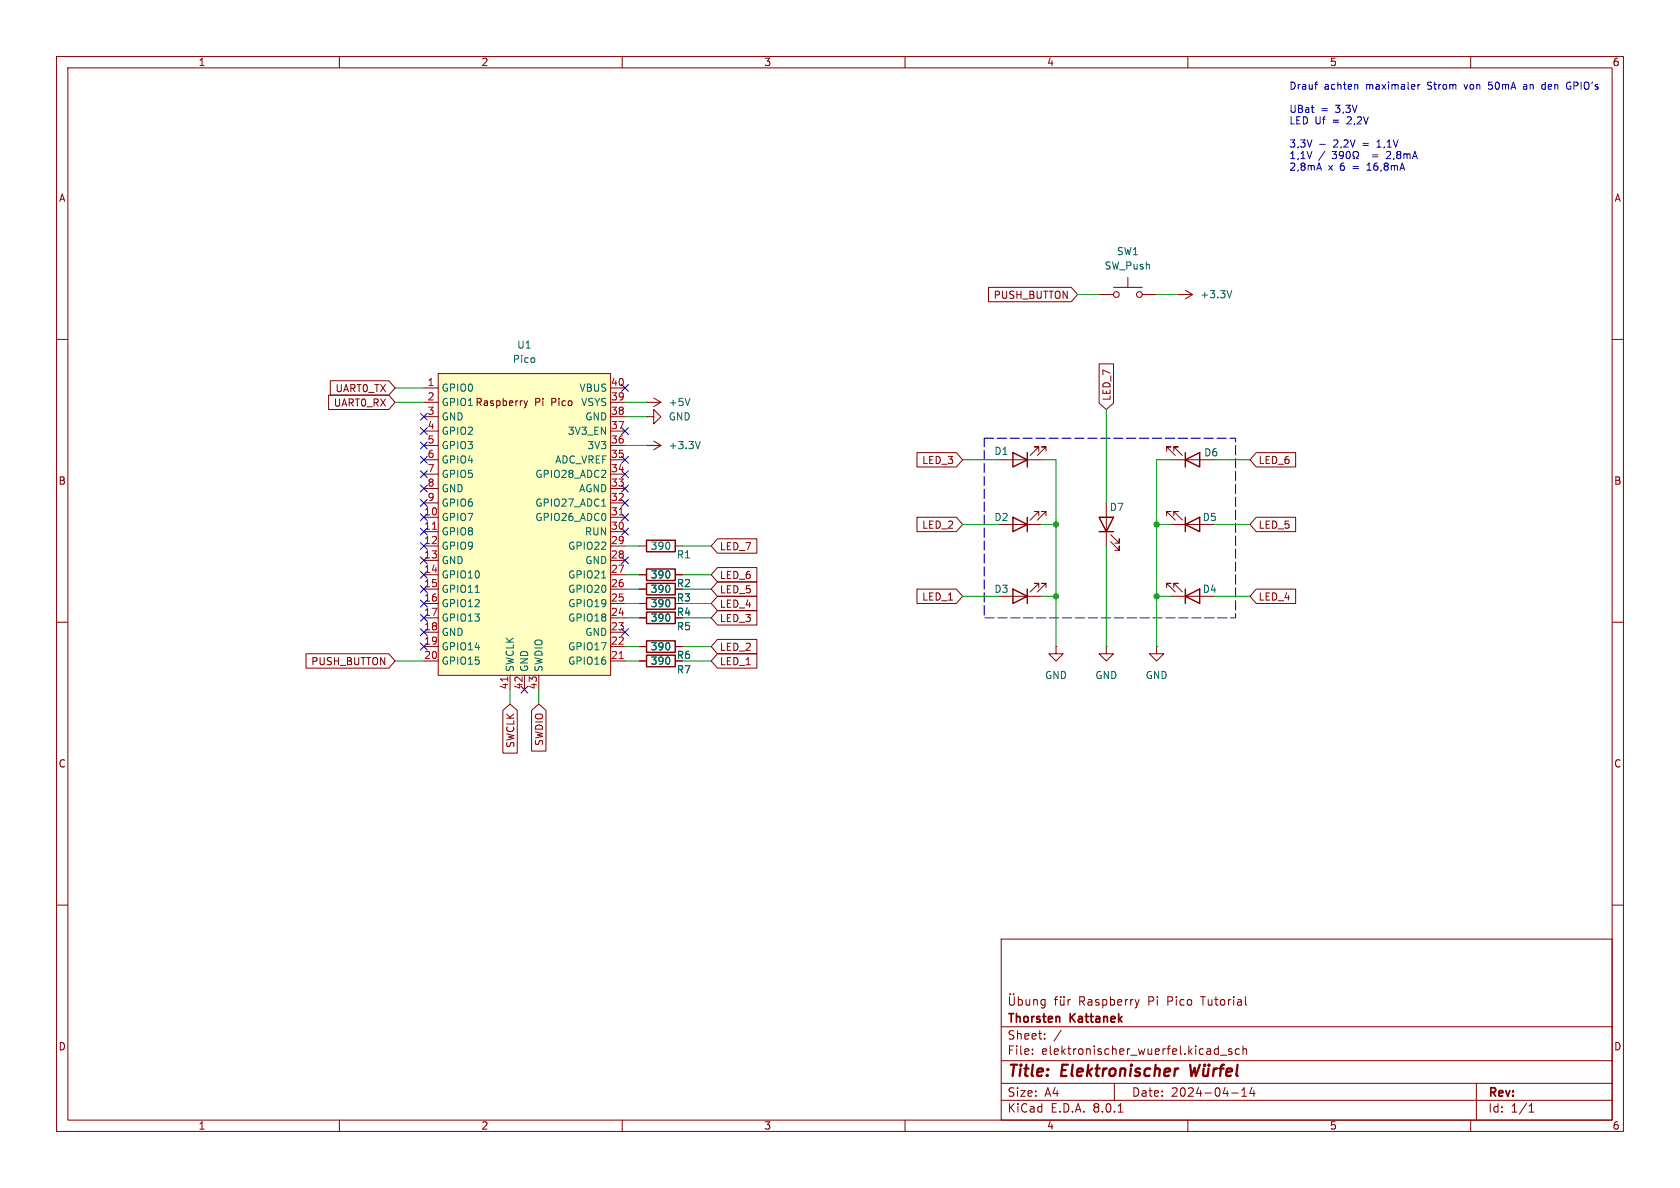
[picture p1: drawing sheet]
<svg xmlns="http://www.w3.org/2000/svg" width="297mm" height="210mm" viewBox="0 0 297 210" stroke-linecap="round" stroke-linejoin="round" font-family="sans-serif">
<g fill="none" stroke="#840000" stroke-width=".18">
<path d="M10 10h277v190h-277zM12 12h273v186h-273zM60 10v2M110 10v2M160 10v2M210 10v2M260 10v2M10 60h2M285 60h2M176.5 92.7h7.6M183.6 91.2v-.8h-.7h.7l-1.5 1.5M184.9 91.2v-.8h-.8h.8l-1.5 1.5"/>
<path d="M10 110h2M285 110h2M10 160h2M285 160h2M177 166h108v32h-108zM178.5 176.2v1.2l.2 .3 .5-.1 .1-.2v-1.2M178.6 175.7v.1M179.2 175.7v.1M180 176.8l.5-.1 .2 .3v.4l-.1 .2h-.6M180 176.2v1.5M181.4 176.7l.1 .9 .3 .1 .2-.1M182 176.7v1"/>
<path d="M182.7 176.8l.3-.1 .3 .1 .1 .9M182.7 176.7v1M184.7 176.8l-.4-.1-.3 .3v.4l.2 .2h.5M184.7 176.7v1.2l-.2 .3-.4-.1M186.4 176.7h.6M187 176.2l-.4 .2v1.3M187.5 176.7v.9l.4 .1 .2-.1M187.5 176.2v.1M188.1 176.2v.1M188.1 176.7v1M188.8 176.7v1M189.2 176.7l-.2 .1-.2 .2"/>
<path d="M201.4 176.7l-.4 1M220.2 177.6l.2 .1M60 198v2M110 198v2M160 198v2M177 194.5h108M177 191.5h108M177 187.5h108M177 181.5h108M182.5 186.3v.1M182.5 185.5v.1M184.7 183.6v.1"/>
<path d="M184.7 182.8v.1M187.6 182.1l-1.3 2M197 191.5v3M197.7 196.6h.8M210 198v2M215.7 186.5h1.2M217.7 185.5l-.3-.1-.2 .2v.2l.5 .2v.3h-.5M217.7 193.2h1.2M219.1 185.5l-.4-.1-.3 .3v.4l.1 .2h.6M219.5 193.8h.9M219.5 192.7l.5-.4v1.5M219.7 185.5l.3-.1 .3 .1 .1 .9"/>
<path d="M219.7 184.9v1.5M221.3 192.2l-.3 1.1h.9M221.7 192.8v1M260 198v2M261 191.5v6.5M270.3 196.6h.9M270.3 195.5l.4-.4v1.5"/>
</g>
<g fill="none" stroke="#840000" stroke-width=".4">
<path d="M208.1 188.9h.2M210.4 188.2l.2 2 .6-1.4 .2 1.4 .7-2M212.8 188.9l-.1 1.2a.57 .57 0 0 0 .8-.1M213 188.2l.1 .1-.1 .1M213 188.2l-.1 .1 .1 .1M213 188.2v.2M213.7 188.9l-.2 1.3M213.7 188.2v.2M213.7 188.2l.1 .1-.1 .1M213.7 188.2l-.1 .1 .1 .1M214.6 188.9l-.2 1.3M215.2 188.9l-.4 .1-.2 .3"/>
<path d="M215.6 188.9h.7M216.4 188.2l-.4 .1-.1 .2-.2 1.7M216.8 189.5l1-.1-.1-.4-.5-.1-.3 .3-.1 .9 .2 .1 .6-.1M218.8 188.2l-.2 1.7 .2 .3"/>
</g>
<path d="M179.1 91.4l2.5 1.3-2.5 1.3zM181.6 91.4v2.6" fill="none" stroke="#840000" stroke-width=".25"/>
<path d="M77.5 66h30.4v53.4h-30.4z" fill="#ffffc2"/>
<g fill="none" stroke="#840000" stroke-width=".18">
<path d="M174.7 50.8h14.7l1.1 1.3-1.1 1.2h-14.7zM194.3 52.1h2.5M196.8 50.8h5.1M199.4 49v1.8M201.9 52.1h2.6M208.3 52.1h.1M208.3 52.1h2.5M209.5 51.3l1.3 .8M210.8 52.1l-1.3 .7M58.1 69.8h10.6l1.1 1.3-1.1 1.3h-10.6zM58.4 67.3h10.3l1.1 1.3-1.1 1.3h-10.3zM74.9 68.6h2.6"/>
<path d="M74.9 71.1h2.6M74.9 73.7h2.6M74.9 78.7h2.6M74.9 76.2h2.6M77.5 66h30.4v53.4h-30.4zM92.6 70.9l.4 .8M93 71.7l-.4 .4M93.3 70.9l-.3 .8M107.9 68.6h2.6M107.9 71.1h2.6M107.9 73.7h2.6M107.9 78.7h2.6"/>
<path d="M107.9 76.2h2.6M114.3 78.7h.1M114.3 71.1h.1M114.3 73.7h1.3v-1.3l1.2 1.3-1.2 1.2v-1.2M114.3 73.7h.1M114.3 71.1h2.5M114.3 78.7h2.5M115.6 78l1.2 .7M115.6 70.4l1.2 .7M116.8 78.7l-1.2 .8M116.8 71.1l-1.2 .8M183.6 79.8v-.8h-.7h.7l-1.5 1.5"/>
<path d="M184.9 79.8v-.8h-.8h.8l-1.5 1.5M194.3 64.3h2.6v7l-1.3 1.1-1.3-1.1zM206.2 79.8v-.8h.8h-.8l1.6 1.5M207.5 79.8v-.8h.8h-.8l1.5 1.5M74.9 91.4h2.6M74.9 94h2.6M74.9 96.5h2.6M74.9 99.1h2.6M74.9 88.9h2.6M74.9 86.4h2.6M74.9 83.8h2.6M74.9 81.3h2.6"/>
<path d="M107.9 91.4h2.6M107.9 94h2.6M107.9 96.5h2.6M107.9 99.1h2.6M107.9 88.9h2.6M107.9 86.4h2.6M107.9 83.8h2.6M107.9 81.3h2.6M113 96.5h1.3M119.4 96.5h1.2M126.8 95.2h7v2.6h-7l-1.1-1.3zM162.1 80h7l1.1 1.3-1.1 1.3h-7z"/>
<path d="M162.1 91.4h7l1.1 1.3-1.1 1.3h-7zM176.5 81.3h7.6M195.6 88.9v7.6M196.3 95.8l1.6 1.5v-.8v.8h-.8M196.3 94.5l1.6 1.5v-.7v.7h-.8M206.2 91.2v-.8h.8h-.8l1.6 1.5M207 81.3h7.6M207 92.7h5.1M207.5 91.2v-.8h.8h-.8l1.5 1.5M222.1 91.4h6.9v2.6h-6.9l-1.1-1.3zM222.1 80h6.9v2.6h-6.9l-1.1-1.3zM54.1 115.6h14.6l1.1 1.2-1.1 1.3h-14.6z"/>
<path d="M74.9 101.6h2.6M74.9 104.1h2.6M74.9 106.7h2.6M74.9 109.2h2.6M74.9 111.8h2.6M74.9 114.3h2.6M74.9 116.8h2.6M90.2 119.4v2.5M92.7 119.4v2.5M95.2 119.4v2.5M107.9 101.6h2.6M107.9 104.1h2.6"/>
<path d="M107.9 106.7h2.6M107.9 109.2h2.6M107.9 111.8h2.6M107.9 114.3h2.6M107.9 116.8h2.6M113 101.6h1.3M113 104.1h1.3M113 106.7h1.3M113 109.2h1.3M113 114.3h1.3M113 116.8h1.3M119.4 101.6h1.2"/>
<path d="M119.4 114.3h1.2M126.8 105.4h7v2.6h-7l-1.1-1.3zM126.8 100.3h7v2.6h-7l-1.1-1.3zM126.8 115.6h7v2.5h-7l-1.1-1.3zM126.8 113h7v2.6h-7l-1.1-1.3zM126.8 102.9h7v2.5h-7l-1.1-1.3zM126.8 107.9h7v2.6h-7l-1.1-1.3zM162.1 104.1h7l1.1 1.3-1.1 1.3h-7zM176.5 105.4h7.6M183.6 103.9v-.8h-.7h.7l-1.5 1.5M184.9 103.9v-.8h-.8h.8l-1.5 1.5M186.7 114.3v1.3h1.3l-1.3 1.2-1.3-1.2h1.3"/>
<path d="M186.7 114.3h.1M195.6 114.3v1.3h1.2l-1.2 1.2-1.3-1.2h1.3M195.6 114.3h.1M204.5 114.3v1.3h1.2l-1.2 1.2-1.3-1.2h1.3M204.5 114.3h.1M206.2 103.9v-.8h.8h-.8l1.6 1.5M207 105.4h5.1M207.5 103.9v-.8h.8h-.8l1.5 1.5M222.1 104.1h6.9v2.6h-6.9l-1.1-1.3zM88.9 125.6l1.3-1.1 1.2 1.1v7.5h-2.5zM94 125.6l1.2-1.1 1.3 1.1v7.2h-2.5z"/>
<circle cx="197.4" cy="52.1" r=".51"/>
<circle cx="201.4" cy="52.1" r=".51"/>
</g>
<path d="M76.4 93.6h.8M109.5 91h.7M89.8 119.7v.7M109.5 116.4h.7" fill="none" stroke="#a90000" stroke-width=".18"/>
<path d="M217.8 51.4l-.5 1.2M122 70.4l-.5 1.3M123.8 78l-.4 1.3M106.4 89.5h.7M84 104.7h.7M106.4 102.2h.7" fill="none" stroke="#006464" stroke-width=".18"/>
<g fill="none" stroke="#840000" stroke-width=".25">
<path d="M114.3 95.5h5.1v2h-5.1zM179.1 80l2.5 1.3-2.5 1.3zM181.6 80v2.6M194.3 91.4h2.5l-1.2 2.6zM194.3 94h2.5M209.5 81.3l2.6-1.3v2.6zM209.5 92.7l2.6-1.3v2.6zM209.5 80v2.6M209.5 91.4v2.6M114.3 113.3h5.1v2h-5.1zM114.3 115.8h5.1v2.1h-5.1zM114.3 108.2h5.1v2h-5.1z"/>
<path d="M114.3 105.7h5.1v2h-5.1zM114.3 103.1h5.1v2.1h-5.1zM114.3 100.6h5.1v2h-5.1zM179.1 104.1l2.5 1.3-2.5 1.3zM181.6 104.1v2.6M209.5 105.4l2.6-1.3v2.6zM209.5 104.1v2.6"/>
</g>
<g fill="none" stroke="#0000c2" stroke-width=".18">
<path d="M232.4 14.9h.5M232.9 14.5l-.2 .1M239.9 14.9l.1 .2v.7M250.7 14.9v.9M251 14.9l-.3 .3M263.1 15.7l.2 .1M263.8 14.5h-.6l-.1 .6 .2-.1M269.7 14.9l-.3 .1M269.8 15.3h-.3l-.2 .2 .1 .2 .4 .1M272.6 15.7l.2 .1 .4-.1M273.2 15l-.4-.1-.2 .2M277 15.6l.3 .2 .4-.1"/>
<path d="M277.5 15.2h.2M277.6 14.6l-.3-.1-.3 .2M233.2 28.8l.4 1.3M233.3 25.5h1M236.3 26.8l-.4 .5 .3 .1v.5l-.2 .1-.5-.1M236.8 27v.3l.2 .3h.3l.2-.3M237.5 27a.84 .84 0 0 1-.4 1h-.2M238 27v.6l.1 .3 .2 .1 .3-.2v-.8M239.2 27.1v.5l.3 .2v.2h-.3M240 26.8a.58 .58 0 0 1-.1 1v.2h.3M241.7 30.1h.7M241.8 29.1l-.1 .1"/>
<path d="M242.6 27.4h1M242.6 27.7h1M243.4 26h.7M243.5 25l-.1 .1M245.8 27.3l-.7 .7h.7"/>
</g>
<path d="M174 77.5h44.4v31.7h-44.4z" fill="none" stroke="#0000c2" stroke-width=".18" stroke-dasharray="1.7 .6"/>
<g fill="none" stroke="#009600" stroke-width=".18">
<path d="M190.5 52.1h3.8M204.5 52.1h3.8M69.8 71.1h5.1M69.8 68.6h5.1M110.5 78.7h3.8M110.5 73.7h3.8M110.5 71.1h3.8M195.6 72.4v16.5M110.5 96.5h2.5M120.6 96.5h5.1M170.2 92.7h6.3M170.2 81.3h6.3"/>
<path d="M184.1 92.7h2.6M184.1 81.3h2.6v33M195.6 96.5v17.8M204.5 92.7h2.5M207 81.3h-2.5v33M214.6 92.7h6.4M214.6 81.3h6.4M69.8 116.8h5.1M110.5 114.3h2.5M110.5 116.8h2.5M110.5 106.7h2.5M110.5 104.1h2.5"/>
<path d="M110.5 101.6h2.5M110.5 109.2h2.5M120.6 114.3h5.1M120.6 116.8h5.1M120.6 106.7h5.1M120.6 104.1h5.1M120.6 101.6h5.1M120.6 109.2h5.1M170.2 105.4h6.3M184.1 105.4h2.6M204.5 105.4h2.5M214.6 105.4h6.4"/>
<path d="M90.2 121.9v2.6M95.2 121.9v2.6"/>
</g>
<g fill="none" stroke="#000084" stroke-width=".18">
<path d="M74.3 78.1l1.2 1.2M74.3 73.1l1.2 1.2M74.3 75.6l1.2 1.2M75.5 78.1l-1.2 1.2M75.5 73.1l-1.2 1.2M75.5 75.6l-1.2 1.2M109.9 68l1.2 1.2M109.9 75.6l1.2 1.2M111.1 68l-1.2 1.2M111.1 75.6l-1.2 1.2M74.3 88.3l1.2 1.2M74.3 95.9l1.2 1.2"/>
<path d="M74.3 98.5l1.2 1.2M74.3 93.4l1.2 1.2M74.3 90.8l1.2 1.2M74.3 85.8l1.2 1.2M74.3 83.2l1.2 1.2M74.3 80.7l1.2 1.2M75.5 88.3l-1.2 1.2M75.5 95.9l-1.2 1.2M75.5 98.5l-1.2 1.2M75.5 93.4l-1.2 1.2M75.5 90.8l-1.2 1.2M75.5 85.8l-1.2 1.2"/>
<path d="M75.5 83.2l-1.2 1.2M75.5 80.7l-1.2 1.2M109.9 85.8l1.2 1.2M109.9 98.5l1.2 1.2M109.9 83.2l1.2 1.2M109.9 80.7l1.2 1.2M109.9 90.8l1.2 1.2M109.9 88.3l1.2 1.2M109.9 93.4l1.2 1.2M111.1 85.8l-1.2 1.2M111.1 98.5l-1.2 1.2M111.1 83.2l-1.2 1.2"/>
<path d="M111.1 80.7l-1.2 1.2M111.1 90.8l-1.2 1.2M111.1 88.3l-1.2 1.2M111.1 93.4l-1.2 1.2M74.3 103.5l1.2 1.2M74.3 106.1l1.2 1.2M74.3 101l1.2 1.2M74.3 108.6l1.2 1.2M74.3 111.2l1.2 1.2M74.3 113.7l1.2 1.2M75.5 103.5l-1.2 1.2M75.5 111.2l-1.2 1.2"/>
<path d="M75.5 106.1l-1.2 1.2M75.5 101l-1.2 1.2M75.5 108.6l-1.2 1.2M75.5 113.7l-1.2 1.2M109.9 111.2l1.2 1.2M111.1 111.2l-1.2 1.2M92.1 121.3l1.2 1.2M93.3 121.3l-1.2 1.2"/>
</g>
<g fill="#009600" stroke="#009600" stroke-width=".18">
<circle cx="204.5" cy="92.7" r=".46"/>
<circle cx="186.7" cy="92.7" r=".46"/>
<circle cx="204.5" cy="105.4" r=".46"/>
<circle cx="186.7" cy="105.4" r=".46"/>
</g>
<g font-size="2.8" fill="#840000">
<text x="178" y="190.9">Title:</text>
<text x="187.7" y="190.9">Elektronischer</text>
</g>
<g font-size="2.1" fill="#840000">
<text x="190.7" y="178">Raspberry</text>
<text x="203.1" y="178">Pi</text>
<text x="206.6" y="178">Pico</text>
<text x="212.8" y="178">Tutorial</text>
<text x="178" y="184">Sheet:</text>
<text x="178" y="181.2">Thorsten</text>
<text x="189.2" y="181.2">Kattanek</text>
<text x="178" y="186.7">File:</text>
<text x="184.1" y="186.7">elektronischer_wuerfel.kicad_sch</text>
<text x="178" y="196.9">KiCad</text>
<text x="178" y="194.1">Size:</text>
<text x="184.7" y="194.1">A4</text>
<text x="185.7" y="196.9">E.D.A.</text>
<text x="193.3" y="196.9">8.0.1</text>
<text x="200" y="194.1">Date:</text>
<text x="207" y="194.1">2024-04-14</text>
<text x="263" y="194.3">Rev:</text>
<text x="263" y="196.9">Id:</text>
<text x="267.1" y="196.9">1/1</text>
</g>
<g font-size="1.8" fill="#840000">
<text x="35" y="11.9">1</text>
<text x="85" y="11.9">2</text>
<text x="135" y="11.9">3</text>
<text x="185" y="11.9">4</text>
<text x="235" y="11.9">5</text>
<text x="285" y="11.9">6</text>
<text x="10.3" y="35.9">A</text>
<text x="285.3" y="35.9">A</text>
<text x="175.6" y="53">PUSH_BUTTON</text>
<text x="59.2" y="69.5">UART0_TX</text>
<text x="94.5" y="72">Pi</text>
<text x="97.6" y="72">Pico</text>
<text x="196.5" y="71" transform="rotate(-90 196.5 71)">LED_7</text>
<text x="58.9" y="72.1">UART0_RX</text>
<text x="162.9" y="82.2">LED_3</text>
<text x="222.4" y="82.2">LED_6</text>
<text x="10.3" y="85.9">B</text>
<text x="285.3" y="85.9">B</text>
<text x="162.9" y="93.7">LED_2</text>
<text x="222.4" y="93.7">LED_5</text>
<text x="127.2" y="97.5">LED_7</text>
<text x="127.2" y="107.6">LED_4</text>
<text x="127.2" y="102.6">LED_6</text>
<text x="127.2" y="105.1">LED_5</text>
<text x="162.9" y="106.4">LED_1</text>
<text x="222.4" y="106.4">LED_4</text>
<text x="119.6" y="109.1">R4</text>
<text x="127.2" y="110.2">LED_3</text>
<text x="54.9" y="117.8">PUSH_BUTTON</text>
<text x="127.2" y="117.8">LED_1</text>
<text x="127.2" y="115.3">LED_2</text>
<text x="96.2" y="132" transform="rotate(-90 96.2 132)">SWDIO</text>
<text x="10.3" y="135.9">C</text>
<text x="91.1" y="132.3" transform="rotate(-90 91.1 132.3)">SWCLK</text>
<text x="285.3" y="135.9">C</text>
<text x="10.3" y="185.9">D</text>
<text x="285.3" y="185.9">D</text>
<text x="35" y="199.9">1</text>
<text x="85" y="199.9">2</text>
<text x="135" y="199.9">3</text>
<text x="185" y="199.9">4</text>
<text x="235" y="199.9">5</text>
<text x="285" y="199.9">6</text>
</g>
<g font-size="1.8" fill="#0000c2">
<text x="227.8" y="16.1">Drauf</text>
<text x="234.1" y="16.1">achten</text>
<text x="241.6" y="16.1">maximaler</text>
<text x="252.6" y="16.1">Strom</text>
<text x="259.4" y="16.1">von</text>
<text x="263.8" y="16.1">50mA</text>
<text x="270.2" y="16.1">an</text>
<text x="273.6" y="16.1">den</text>
<text x="278.2" y="16.1">GPIO's</text>
<text x="227.8" y="20.2">UBat</text>
<text x="227.8" y="22.2">LED Uf</text>
<text x="233.5" y="20.2">=</text>
<text x="235.7" y="22.2">=</text>
<text x="236.2" y="20.2">3,3V</text>
<text x="238.4" y="22.2">2,2V</text>
<text x="227.8" y="26.3">3,3V</text>
<text x="227.8" y="28.3">1,1V</text>
<text x="233.1" y="28.3">/</text>
<text x="235.9" y="26.3">2,2V</text>
<text x="241.1" y="26.3">=</text>
<text x="243.9" y="26.3">1,1V</text>
<text x="245.8" y="28.3">2,8mA</text>
<text x="227.8" y="30.4">2,8mA</text>
<text x="234.8" y="30.4">x</text>
<text x="237" y="30.4">6</text>
<text x="239.4" y="30.4">=</text>
<text x="242.1" y="30.4">16,8mA</text>
</g>
<g font-size="1.8" fill="#006464">
<text x="195.2" y="47.9">SW_Push</text>
<text x="197.4" y="45.3">SW1</text>
<text x="212.1" y="52.9">+3.3V</text>
<text x="90.6" y="64.4">Pico</text>
<text x="91.3" y="61.8">U1</text>
<text x="78" y="69.4">GPIO0</text>
<text x="78" y="72">GPIO1 Raspberry</text>
<text x="102.3" y="69.4">VBUS</text>
<text x="102.6" y="72">VSYS</text>
<text x="118.1" y="72">+5V</text>
<text x="78" y="74.5">GND</text>
<text x="78" y="77.1">GPIO2</text>
<text x="100.3" y="77.1">3V3_EN</text>
<text x="103.4" y="74.5">GND</text>
<text x="118.1" y="74.5">GND</text>
<text x="78" y="79.6">GPIO3</text>
<text x="78" y="82.1">GPIO4</text>
<text x="98" y="82.1">ADC_VREF</text>
<text x="103.7" y="79.6">3V3</text>
<text x="118.1" y="79.6">+3.3V</text>
<text x="175.7" y="80.6">D1</text>
<text x="212.8" y="80.9">D6</text>
<text x="78" y="84.7">GPIO5</text>
<text x="78" y="87.2">GND</text>
<text x="78" y="89.8">GPIO6</text>
<text x="94.5" y="89.8">GPIO27_ADC1</text>
<text x="94.5" y="84.7">GPIO28_ADC2</text>
<text x="102.3" y="87.2">AGND</text>
<text x="78" y="92.3">GPIO7</text>
<text x="78" y="94.8">GPIO8</text>
<text x="94.5" y="92.3">GPIO26_ADC0</text>
<text x="103.3" y="94.8">RUN</text>
<text x="175.7" y="92.3">D2</text>
<text x="196.1" y="90.5">D7</text>
<text x="212.5" y="92.3">D5</text>
<text x="78" y="97.4">GPIO9</text>
<text x="78" y="99.9">GND</text>
<text x="100.3" y="97.4">GPIO22</text>
<text x="103.4" y="99.9">GND</text>
<text x="114.9" y="97.4">390</text>
<text x="119.6" y="98.9">R1</text>
<text x="78" y="102.5">GPIO10</text>
<text x="78" y="105">GPIO11</text>
<text x="78" y="107.5">GPIO12</text>
<text x="100.3" y="107.5">GPIO19</text>
<text x="100.3" y="105">GPIO20</text>
<text x="100.3" y="102.5">GPIO21</text>
<text x="114.9" y="107.5">390</text>
<text x="114.9" y="105">390</text>
<text x="114.9" y="102.5">390</text>
<text x="119.6" y="106.5">R3</text>
<text x="119.6" y="104">R2</text>
<text x="175.7" y="105">D3</text>
<text x="212.5" y="105">D4</text>
<text x="78" y="110.1">GPIO13</text>
<text x="78" y="112.6">GND</text>
<text x="100.3" y="110.1">GPIO18</text>
<text x="103.4" y="112.6">GND</text>
<text x="114.9" y="110.1">390</text>
<text x="119.6" y="111.6">R5</text>
<text x="78" y="115.2">GPIO14</text>
<text x="78" y="117.7">GPIO15</text>
<text x="91" y="118.9" transform="rotate(-90 91 118.9)">SWCLK</text>
<text x="93.6" y="118.9" transform="rotate(-90 93.6 118.9)">GND</text>
<text x="96.1" y="118.9" transform="rotate(-90 96.1 118.9)">SWDIO</text>
<text x="100.3" y="117.7">GPIO16</text>
<text x="100.3" y="115.2">GPIO17</text>
<text x="114.9" y="115.2">390</text>
<text x="114.9" y="117.7">390</text>
<text x="119.6" y="116.7">R6</text>
<text x="119.6" y="119.2">R7</text>
<text x="184.7" y="120.2">GND</text>
<text x="193.5" y="120.2">GND</text>
<text x="202.4" y="120.2">GND</text>
</g>
<g font-size="1.8" fill="#a90000">
<text x="75.5" y="68.3">1</text>
<text x="75.5" y="70.9">2</text>
<text x="107.9" y="70.9">39</text>
<text x="107.9" y="68.3">40</text>
<text x="75.5" y="73.4">3</text>
<text x="75.5" y="75.9">4</text>
<text x="107.9" y="75.9">37</text>
<text x="107.9" y="73.4">38</text>
<text x="75.5" y="78.5">5</text>
<text x="75.5" y="81">6</text>
<text x="75.5" y="83.6">7</text>
<text x="107.9" y="83.6">34</text>
<text x="107.9" y="81">35</text>
<text x="107.9" y="78.5">36</text>
<text x="75.5" y="86.1">8</text>
<text x="75.5" y="88.6">9</text>
<text x="107.9" y="88.6">32</text>
<text x="107.9" y="86.1">33</text>
<text x="74.9" y="91.2">10</text>
<text x="74.9" y="93.7">11</text>
<text x="107.9" y="93.7">30</text>
<text x="107.9" y="91.2">31</text>
<text x="74.9" y="96.3">12</text>
<text x="74.9" y="98.8">13</text>
<text x="74.9" y="101.3">14</text>
<text x="107.9" y="101.3">27</text>
<text x="107.9" y="98.8">28</text>
<text x="107.9" y="96.3">29</text>
<text x="74.9" y="103.9">15</text>
<text x="74.9" y="106.4">16</text>
<text x="107.9" y="106.4">25</text>
<text x="107.9" y="103.9">26</text>
<text x="74.9" y="109">17</text>
<text x="74.9" y="111.5">18</text>
<text x="107.9" y="111.5">23</text>
<text x="107.9" y="109">24</text>
<text x="74.9" y="114">19</text>
<text x="74.9" y="116.6">20</text>
<text x="107.9" y="116.6">21</text>
<text x="107.9" y="114">22</text>
<text x="89.9" y="122" transform="rotate(-90 89.9 122)">41</text>
<text x="92.5" y="122" transform="rotate(-90 92.5 122)">42</text>
<text x="95" y="122" transform="rotate(-90 95 122)">43</text>
</g>
</svg>
